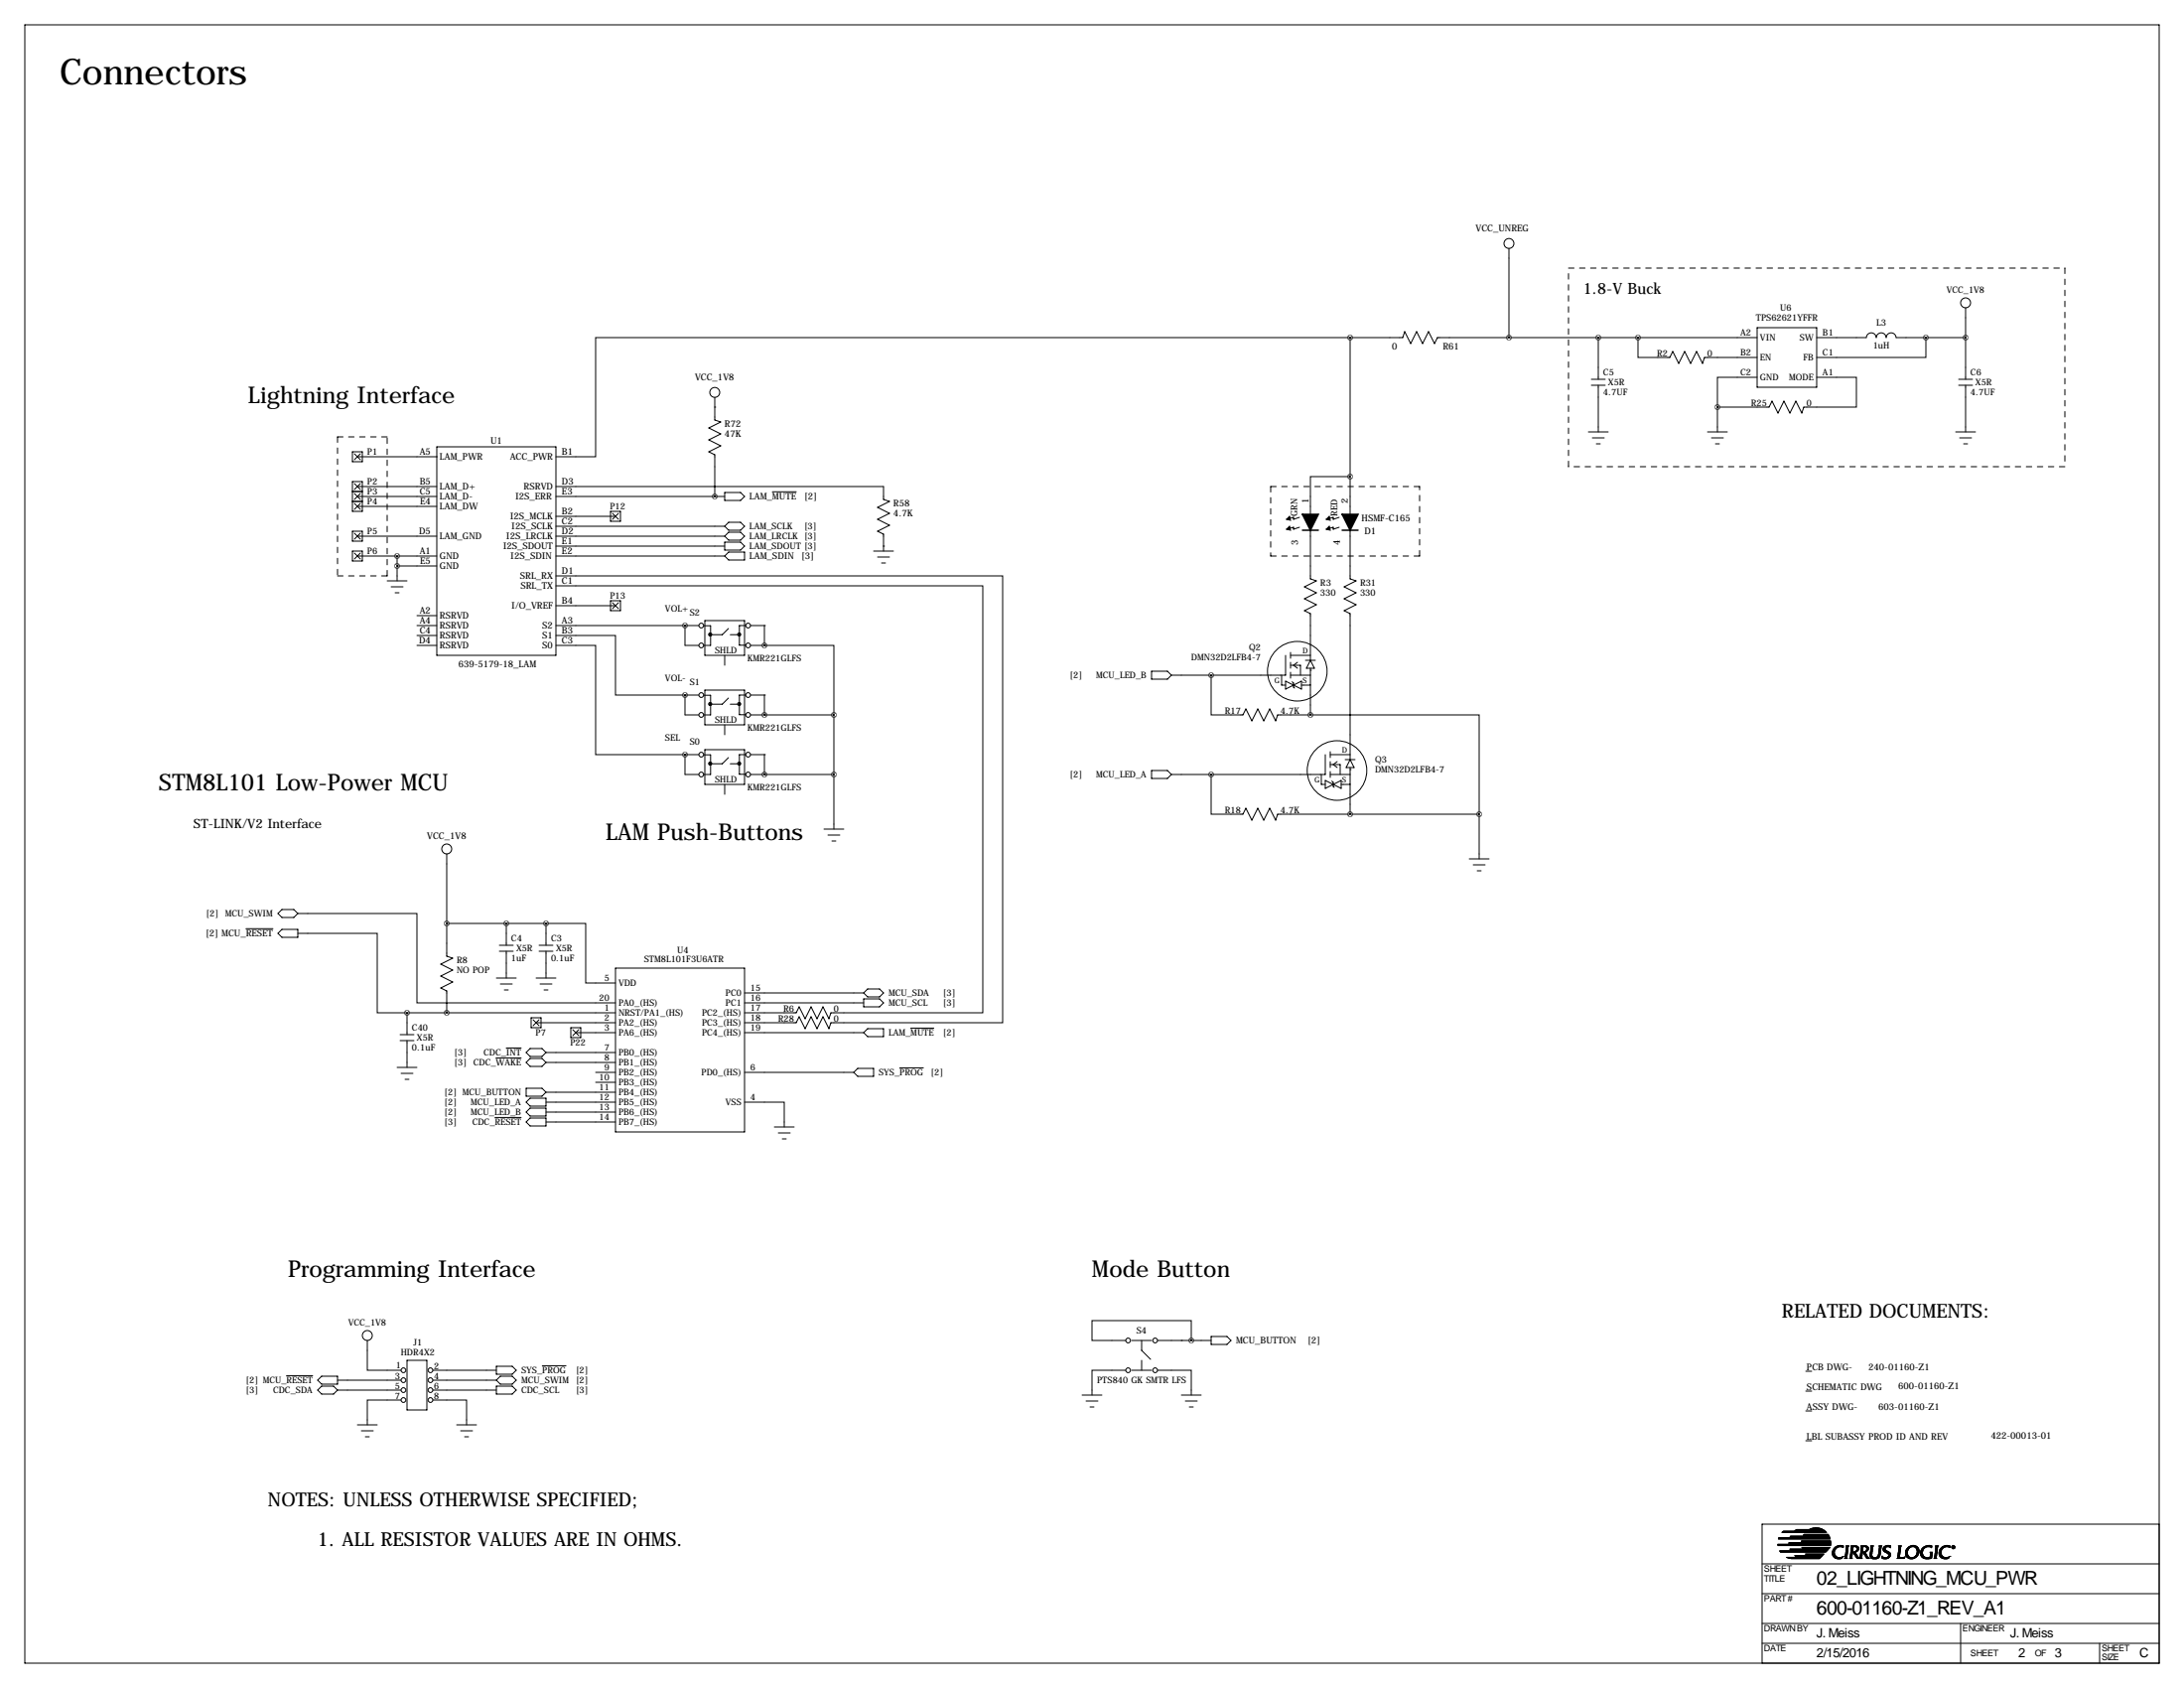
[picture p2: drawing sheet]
<svg xmlns="http://www.w3.org/2000/svg" width="559mm" height="432mm" viewBox="0 0 559 432" stroke-linecap="round" stroke-linejoin="round" font-family="sans-serif">
<g fill="none" stroke="#000" stroke-width=".25">
<path d="M6.3 6.3h546.1v419.1h-546.1zM386.1 63.5v22.9M502.9 78.7v18.3M345.4 86.4h-193v30.4h-10.2M345.4 86.4v45.2M345.4 86.4h13.5l.5-1.6 1.5 3.1 1.6-3.1 1.5 3.1 1.5-3.1 1.5 3.1 .8-1.5h81.8M407.2 97h3.5M407.2 98.6h3.5M408.9 86.4v10.6M408.9 98.6v11.9M419.1 86.4v5h8.1l.8-1.5 1.5 3.1 1.5-3.1 1.6 3.1 1.5-3.1 1.5 3.1 .5-1.6h13.5M449.6 96.5h-10.2v7.6"/>
<path d="M449.6 83.8h15.2v15.3h-15.2zM464.8 86.4l12.7-.1a1.27 1.27 0 0 1 1.3-1.2 1.27 1.27 0 0 1 1.3 1.3 1.27 1.27 0 0 1 1.2-1.3 1.27 1.27 0 0 1 1.3 1.3 1.27 1.27 0 0 1 1.3-1.3 1.27 1.27 0 0 1 1.2 1.3h17.8M464.8 96.5h10.2v7.6h-13.5l-.5 1.6-1.5-3.1-1.5 3.1-1.6-3.1-1.5 3.1-1.5-3.1-.8 1.5h-13.2M492.8 86.4v5h-28M501.1 97h3.6M501.1 98.6h3.6M502.9 98.6v11.9M90.2 115.6h2.5v2.5h-2.5zM90.7 116.1l1.5 1.5M91.4 116.8h20.4M92.2 116.1l-1.5 1.5M111.8 114.3h30.4v53.3h-30.4z"/>
<path d="M182.9 104.1h.1M182.9 101.6v5.8l1.5 .5-3 1.6 3 1.5-3 1.5 3 1.5-3 1.6 1.5 .7v10.7M406.4 110.5h5.1M407.4 112h3.1M408.4 113.5h1M436.9 110.5h5.1M437.9 112h3M438.9 113.5h1M439.4 104.1v6.4M500.4 110.5h5.1M501.4 112h3M502.4 113.5h1"/>
<path d="M90.2 123.2h2.5v7.6h-2.5zM90.2 135.9h2.5v2.5h-2.5zM90.2 125.7h2.5M90.2 128.3h2.5M90.7 123.7l1.5 1.5M90.7 126.2l1.5 1.6M90.7 128.8l1.5 1.5M90.7 136.4l1.5 1.5M91.4 124.5h20.4M91.4 127h20.4M91.4 137.2h20.4M91.4 129.5h20.4"/>
<path d="M92.2 123.7l-1.5 1.5M92.2 126.2l-1.5 1.6M92.2 128.8l-1.5 1.5M92.2 136.4l-1.5 1.5M142.2 124.5h83.9v3.3l1.5 .5-3.1 1.5 3.1 1.5-3.1 1.5 3.1 1.6-3.1 1.5 1.6 .8v4.3M142.2 132.1h15.3M142.2 134.6h43.2M142.2 127h43.2M142.2 137.2h43.2M142.2 139.7h43.2M156.2 130.8h2.5v2.5h-2.5zM156.7 131.3l1.5 1.5"/>
<path d="M158.2 131.3l-1.5 1.5M182.9 127h.1M185.4 126h4.1l1 1-1 1h-4.1zM185.4 138.7h4.1l1 1-1 1h-4.1zM186.4 133.6h3.1l1 1-1 1h-3.1l-1-1zM186.4 136.1h3.1l1 1.1-1 1h-3.1l-1-1zM197.6 125.8h6.1M226.1 139.7h.1M332.5 132.3l-1.5 .5v-.5l-1.8 .5M332.5 134.9l-1.5 .5v-.5l-1.8 .5M335.3 135.6v12.5l1.5 .5-3 1.5 3 1.5-3 1.6 3 1.5-3 1.5 1.5 .8v11.9M342.6 132.3l-1.5 .5v-.5l-1.8 .5"/>
<path d="M342.6 134.9l-1.5 .5v-.5l-1.8 .5M345.4 121.9h-10.1v9.7M345.4 135.6v12.5l1.6 .5-3.1 1.5 3.1 1.5-3.1 1.6 3.1 1.5-3.1 1.5 1.5 .8v37.3M90.2 141h2.5v2.5h-2.5zM90.7 141.5l1.5 1.5M91.4 142.2h20.4M92.2 141.5l-1.5 1.5M99.1 148.6h5M100.1 150.1h3M101.1 151.6h1M101.6 144.8h10.2M101.6 142.2v6.4"/>
<path d="M106.7 157.5h5.1M142.2 147.3h114.3v114.3h-43.9l-.5 1.5-1.5-3-1.6 3-1.5-3-1.5 3-1.5-3-.8 1.5h-13.2M142.2 149.9h109.3v109.2h-38.9l-.5 1.5-1.5-3-1.6 3-1.5-3-1.5 3-1.5-3-.8 1.5h-13.2M142.2 142.2h43.2M142.2 154.9h15.3M156.2 153.7h2.5v2.5h-2.5zM156.7 154.2l1.5 1.5M158.2 154.2l-1.5 1.5M180.3 158.8h10.2v8.8h-10.2zM185.4 142.2l1-1h4.1v2.1h-4.1zM223.5 141h5.1M224.5 142.5h3.1"/>
<path d="M225.6 144h1M106.7 160h5.1M106.7 162.6h5.1M106.7 165.1h5.1M142.2 165.1h10.2v27.9h22.9M142.2 162.6h15.3v15.2h17.8M142.2 160h36.6M175.3 177.8h.1M175.3 160h.1M175.3 177.8v5.1h3.5M175.3 160v5.1h3.5M175.3 177.8h3.5"/>
<path d="M180.1 160.1h1.7v5h-1.7M180.1 177.9h1.7v5h-1.7M180.3 176.5h10.2v8.9h-10.2zM185.4 167.6v2.6M186.4 178.6l-1.6 1.5h-3M186.4 160.8l-1.6 1.6h-3M186.8 162.4h2.3M190.8 160h-1.6v5h1.7M190.8 177.8h-1.6v5h1.7M192 160h3.6M192 165.1h3.6M192 177.8h3.6"/>
<path d="M195.6 177.8h.1M195.6 160h.1M195.6 165.1h.1M195.6 165.1h17.8v17.8M195.6 160v5.1M195.6 177.8v5.1M294.6 171.7h4.1l1 1-1 1h-4.1zM309.9 172.7v10.2h8.1l.8-1.5 1.5 3 1.5-3 1.5 3 1.6-3 1.5 3 .5-1.5h8.4M327.9 172.7v2.6h1M328.9 167.6v5.1h-29.2M328.9 174.2v2.1l4.1-2.1v2.1zM330.2 172.7h5.1"/>
<path d="M330.2 170.2h2.5v2.5M330.2 166.9v1.5M330.2 169.4v1.5M330.2 172v1.5M330.2 167.6h5.1M330.6 174.4l.4 .4v1l.2 .2M332 169.4l-1 .8 1 .7M333 175.3h2.3M334 168.9h2.5M335.3 171.4h.1M335.3 168.9l1 2h-2zM335.3 170.9v12"/>
<path d="M175.3 193h.1M175.3 193v5.1h3.5M175.3 193h3.5M180.1 193.1h1.7v5h-1.7M180.3 191.8h10.2v8.9h-10.2zM185.4 185.4v2.6M186.4 193.8l-1.6 1.6h-3M186.8 195.4h2.3M186.8 180.1h2.3M190.8 193h-1.6v5.1h1.7M192 198.1h21.4M192 193h3.6"/>
<path d="M192 182.9h21.4M195.6 193h.1M195.6 182.9h.1M195.6 198.1h.1M195.6 193v5.1M213.4 182.9v29.2M294.6 197.1h4.1l1 1-1 1h-4.1zM309.9 198.1v10.2h8.1l.8-1.5 1.5 3 1.5-3 1.5 3 1.6-3 1.5 3 .5-1.5h51.6M335.3 182.9h43.2v25.4M338.1 198.1v2.6h1M339.1 193v5.1h-39.4M339.1 199.6v2.1l4.1-2.1v2.1z"/>
<path d="M340.4 198.1h5M340.4 193h5M340.4 195.6h2.5v2.5M340.4 192.3v1.5M340.4 194.8v1.5M340.4 197.4v1.5M340.8 199.8l.3 .4v1l.3 .2M342.1 194.8l-1 .8 1 .7M344.2 194.3h2.5M345.4 196.8h.1M345.4 194.3l1.1 2h-2.1zM345.4 196.3v12"/>
<path d="M114.3 218.4v26.2l1.5 .5-3 1.5 3 1.6-3 1.5 3 1.5-3 1.5 1.5 .8v5.6M185.4 200.7v2.5M210.8 212.1h5.1M211.8 213.6h3.1M212.9 215.1h1M343.2 200.7h2.2M375.9 219.7h5.1M378.5 208.3v11.4M62.9 237.6h6.9M72.1 237.7h4.1v2.1h-4.1l-1-1zM76.2 233.7l-1-1h-3.1l-1 1 1 1h3.1l.9-1h30.6v22.8h50.8M76.2 238.8h20.3v20.3h7.6"/>
<path d="M114.3 236.2h25.4M129.5 236.2v5.6M139.7 236.2h10.2v15.3h7.6M139.7 236.2v5.6M376.9 221.2h3.1M378 222.8h1M104.1 259.1h53.4M104.1 259.1v5.6M127 250.2h5.1M127.8 241.8h3.5M127.8 243.3h3.5M128 251.7h3.1"/>
<path d="M129 253.2h1M129.5 243.3v6.9M137.2 250.2h5M137.9 241.8h3.6M137.9 243.3h3.6M138.2 251.7h3M139.2 253.2h1M139.7 243.3v6.9M157.5 247.6h33v42h-33zM190.5 256.5h30.5M190.5 254h30.5M221 255.5h4l1.1 1-1.1 1.1h-4z"/>
<path d="M222 253h3l1.1 1-1.1 1h-3l-1-1zM101.6 273h5.1M102.4 264.7h3.5M102.4 266.2h3.5M102.6 274.6h3.1M103.6 276.1h1M104.1 266.2v6.8M126.9 270.6h6.4M129.5 268.1h3.8M134.6 278.4h4.1l1 1-1 1h-4.1zM135.9 260.3h2.5v2.6h-2.5zM136.4 260.9l1.5 1.5"/>
<path d="M137.2 261.6h20.3M137.9 260.9l-1.5 1.5M139.7 269.2l-1-1h-3.1l-1 1 1 1.1h3.1l.9-1.1h17.9M139.7 271.8l-1-1h-3.1l-1 1 1 1h3.1l.9-1h17.9M139.7 279.4h17.8M146 262.9h2.6v2.5h-2.6zM146.6 263.4l1.5 1.5M147.3 264.2h10.2M148.1 263.4l-1.5 1.5M152.4 274.3h5.1M152.4 276.9h5.1M190.5 264.2h30.5"/>
<path d="M190.5 274.3h27.9M219.5 273.3h4v2h-4l-1.1-1zM221 264.2l1-1.1h4.1v2.1h-4.1zM230.2 273.2h6.1M233 263h5.9M126.6 285.9h6.7M134.6 287l1-1h4.1v2h-4.1zM135.6 280.9h4.1v2.1h-4.1l-1-1.1zM135.6 283.5h4.1v2h-4.1l-1-1zM139.7 281.9h17.8M139.7 284.5h17.8M139.7 287h17.8"/>
<path d="M190.5 281.9h10.2v6.4M198.1 288.3h5.1M199.1 289.8h3.1M200.2 291.3h1M73.3 351.9h6.7M81.3 353.1l1-1.1h4.1v2.1h-4.1zM86.4 353.1h16.2M86.4 355.6l-1.1-1h-3l-1 1 1 1h3l1-1h16.3M94 342.9v7.6h8.6M102.6 358.1h-8.6v6.4M104.1 348h5.1v12.7h-5.1zM110.7 358.1h8.7v6.4"/>
<path d="M110.7 350.5h16.3M110.7 353.1h16.3M110.7 355.6h16.3M127 349.5h4.1l1 1-1 1h-4.1zM127 353.1l1-1.1h3.1l1 1.1-1 1h-3.1zM127 354.6h4.1l1 1-1 1h-4.1zM138.8 349.4h6M276.9 356.9h5M277.9 358.4h3M278.9 359.9h1M288 342.9h-8.6v-5.1h25.4v5.1M288 350.5h-8.6v6.4"/>
<path d="M289.6 342.9h5M289.6 350.5h5M292.1 342.9v2.5l2.3 2.3M292.1 348v2.5M296.2 350.5h8.6v6.4M296.2 342.9h13.7M302.3 342.9h.1M302.3 356.9h5M303.3 358.4h3M304.3 359.9h1M309.9 341.9h4l1.1 1-1.1 1h-4zM462 350.8h1.5"/>
<path d="M462 355.9h1.5M91.4 364.5h5.1M92.5 366h3M93.5 367.5h1M116.8 364.5h5.1M117.9 366h3M118.9 367.5h1M462 360.9h1.5M462 368.6h1.5M454.9 395.2h13.5M454.9 395.1h13.5M454.9 395h13.5"/>
<path d="M454.9 395.3h13.5M455 393.7h13.3M455 393.6h13.3M455.1 393.5h13.1M455.1 393.4h13.1M455.1 393.3h13.1M455.3 396.7h12.2M455.4 396.8h12M455.4 396.7h12M455.4 396.8h11.9M455.5 397h11.7M455.5 397.1h11.6"/>
<path d="M455.9 392h11.5M455.9 392h11.4M456 391.9h11.3M456 391.9h11.2M456.1 391.8h11.1M456.2 391.7h10.9M456.3 391.7h10.7M457 398.4h8.9M457.3 398.5h8.5M457.4 398.5h8.3M457.6 398.6h8.1M457.7 398.6h7.9"/>
<path d="M457.7 395h10.7M457.7 394.9h10.7M457.7 394.8h10.7M457.7 394.7h10.7M457.7 394.6h10.7M458 396.3h9.8M458 396.2h9.9M458 393.2h10.1M458 393.1h10.1M458.1 396.5h9.5M458.1 396.5h9.6M458.1 396.4h9.6"/>
<path d="M458.1 393h10M458.1 393h9.9M458.1 392.9h9.9M458.3 398.7h7.2M459.1 391.6h7.9M459.2 398h7M459.2 391.6h7.7M459.3 398h6.9M459.3 398.1h6.8M459.3 391.5h7.5M459.4 398.1h6.7M459.4 391.4h7.3"/>
<path d="M459.5 391.4h7.1M459.6 398.2h6.4M459.6 391.3h6.9M459.7 398.3h6.3M459.7 398.3h6.2M460.9 394.5h7.5M460.9 394.4h7.5M460.9 394.3h7.5M460.9 394.2h7.5M461 394.2h7.4M461 395.8h7.3M461.1 396h7"/>
<path d="M461.1 395.9h7.1M461.2 396.2h6.7M461.3 392.9h6.7M461.4 392.8h6.5M461.4 392.7h6.5M461.5 392.7h6.4M461.5 392.6h6.3M461.6 392.5h6.1M461.9 397.5h4.8M462 397.6h4.6M462.1 397.7h4.4M462.2 397.8h4.2"/>
<path d="M463 391.2h3.3M463 391.2h3.2M463.2 391.1h2.9M463.3 391.1h2.7M463.5 391h2.2M463.8 390.9h1.7M464 390.9h1.4M464.3 390.8h.7M466.3 397.9h-7.1M467.6 396.6h-9.5M467.8 396.3l-9.8 .1M468 396.1h-6.9"/>
<path d="M468.8 397.6h.6M468.8 397.5h.6M468.8 397.4h.6M468.8 397.3h.5M468.8 397.2h.5M468.8 397.1h.5M468.8 397h.5M468.9 397.8h.6M468.9 397.7h.6M468.9 397h.4M468.9 396.8h.5M468.9 396.7h.5"/>
<path d="M468.9 398h.7M468.9 397.9h.7M468.9 396.6h.5M469 398h.7M469 396.5h.5M469 398.1l.8 .1M469 398.1h.7M469 396.4h.5M469 396.4h.6M469.1 396.3h.5M469.1 398.2h.8M469.1 396.2h.6"/>
<path d="M469.2 398.3h.9M469.2 398.3h.8M469.2 396.2h.5M469.2 398.4h2.2M469.3 396h.6M469.3 396h.7M469.4 398.5h2M469.4 396.8l-.5 .1M469.4 395.9h.6M469.5 398.6h1.8M469.5 395.8h.8M469.6 395.7h.9"/>
<path d="M469.6 398.6h1.7M469.6 395.7h2M469.7 395.6h1.9M469.8 396.1h-.6M469.9 395.5h1.8M470 398.7h1.1M470.1 395.5h1.6M470.2 398.8h.7M470.2 395.4h1.4M470.2 395.8l-.8 .1M470.4 395.4h1M471.2 398.3h.3"/>
<path d="M471.2 395.7h.4M471.3 398.3h.2M471.4 395.8h.2M471.4 398.2h.2M471.5 398.2h.1M471.5 395.8h.1M471.6 398.1h.1M471.9 398.7h.8M472 398.6h.6M472 398.5h.6M472.1 398.5h.5M472.1 398.4h.4"/>
<path d="M472.1 398.3h.4M472.1 398.2h.4M472.1 398.1h.5M472.1 398h.5M472.2 397.8h.4M472.2 397.7h.4M472.2 397.6h.4M472.2 397.5h.4M472.2 397.4h.5M472.2 397.3h.5M472.2 397.2h.5M472.3 397.1h.4"/>
<path d="M472.3 397h.4M472.3 396.8h.4M472.3 396.7h.4M472.3 395.4h.8M472.3 396.6h.5M472.3 396.5h.5M472.3 396.4h.5M472.3 396.3h.5M472.3 395.5h.7M472.4 396.3h.4M472.4 396.2h.4M472.4 396.1h.4"/>
<path d="M472.4 396h.4M472.4 395.9h.4M472.4 395.6h.5M472.4 395.5h.6M472.4 395.8h.4M472.4 395.8h.5M472.4 395.7h.5M472.6 397.9h-.5M473.2 398.7h.8M473.3 398.6h.6M473.3 398.5h.6M473.4 398.5h.5"/>
<path d="M473.4 398.4h.5M473.4 398.3h.5M473.4 398.2h.5M473.4 398.1h.5M473.5 398h.4M473.5 397.8h.4M473.5 397.7h.4M473.5 397.6h.4M473.5 397.5h.5M473.5 397.4h.5M473.5 397.3h.5M473.5 397.2h.5"/>
<path d="M473.6 397.1h.4M473.6 397h.4M473.6 396.8h.4M473.6 395.4h1.4M473.6 396.7h.4M473.6 396.6h.5M473.6 396.5h.5M473.6 396.4h.5M473.6 395.5h1.5M473.7 396.3h.4M473.7 396.2h.4M473.7 396.1h.4"/>
<path d="M473.7 396h.4M473.7 395.6h1.7M473.7 395.5h1.5M473.7 395.9h.5M473.7 395.8h.5M473.7 395.7h.5M473.9 397.9h-.4M474.2 397h.7M474.2 397.1h.5M474.2 397.1h.6M474.3 397.3h.5M474.3 397.2h.4"/>
<path d="M474.4 397.5h.5M474.4 397.4h.5M474.4 397h.6M474.4 397.6h.6M474.5 397.6l.5 .1M474.5 397.7h.5M474.6 397.8h.5M474.6 397.9h.6M474.7 398h.5M474.7 398.1h.6M474.7 395.7h.7M474.8 398.1h.5"/>
<path d="M474.8 396.8h.4M474.8 398.2h.6M474.8 396.7h.5M474.8 395.7h.7M474.9 398.3h.5M474.9 396.7h.4M474.9 398.4h.7M474.9 398.3h.6M474.9 395.8h.6M475 395.8h.5M475 398.5h.7M475 398.5h.6"/>
<path d="M475 396.5h.5M475 395.9h.6M475.1 398.6h.6M475.1 396.5h.4M475.1 396.4h.4M475.1 396h.5M475.1 398.6l1.4 .1M475.1 396.3h.4M475.1 396.3h.5M475.1 396.2h.5M475.1 396.1h.5M475.2 396.8l-.7 .1"/>
<path d="M475.4 396.6h-.5M475.8 398.6h.6M475.8 398.5h.6M475.9 398.5h.5M475.9 398.4h.5M475.9 398.3h.5M475.9 398.2h.5M475.9 398.1h.5M475.9 398h.5M476 398h.4M476 397.9h.5M476 397.8h.5"/>
<path d="M476 397.7h.5M476 397.6h.5M476 397.5h.5M476 397.4h.5M476 397.3h.5M476 397.2h.5M476.1 397.1h.4M476.1 397.1h.5M476.1 397h.5M476.1 396.8h.5M476.1 395.4h1.4M476.1 396.7h.5"/>
<path d="M476.1 396.6h.5M476.1 396.5h.5M476.1 396.4h.5M476.1 395.5h1.5M476.2 396.3h.5M476.2 396.2h.5M476.2 396.1h.5M476.2 396h.5M476.2 395.6h1.7M476.2 395.5h1.5M476.2 395.9h.5M476.2 395.8h.5"/>
<path d="M476.2 395.7h.5M476.7 397.1h.7M476.7 397h.8M476.7 395.8l-.5 .1M476.8 397.1h.4M476.8 397.3h.5M476.8 397.2h.5M476.9 397.4h.5M476.9 397.3h.4M476.9 397.5h.5M476.9 397h.6M477 397.6h.5"/>
<path d="M477 397.5h.5M477.1 397.7h.4M477.1 397.8h.5M477.2 397.9h.5M477.2 398h.5M477.3 398.1h.5M477.3 398h.4M477.3 395.7h.6M477.3 396.8h.4M477.4 398.2h.5M477.4 396.7h.4M477.4 395.7h.6"/>
<path d="M477.4 398.3h.5M477.5 398.4h.6M477.5 398.3h.5M477.5 395.8h.5M477.5 398.5h.7M477.5 398.5h.6M477.5 396.5h.5M477.6 398.6h.6M477.6 396.5h.4M477.6 396.4h.4M477.6 396h.5M477.6 395.9h.5"/>
<path d="M477.6 398.6l.8 .1M477.6 396.3h.5M477.6 396.2h.5M477.6 396.1h.5M477.7 396.8l-.6 .1M477.9 396.6h-.4M478.5 398.1h.5M478.5 398h.5M478.5 397.9h.4M478.5 397.8h.4M478.5 397.7h.4M478.5 397.6h.4"/>
<path d="M478.5 397.5h.4M478.5 398.3h.7M478.5 398.3h.6M478.5 398.2h.6M478.5 397.4h.5M478.5 397.3h.5M478.5 397.2h.5M478.5 397.1h.5M478.6 398.4h.9M478.6 397.1h.4M478.6 397h.4M478.6 396.8h.4"/>
<path d="M478.6 396.7h.4M478.6 395.4h.8M478.6 398.5h2.1M478.6 396.6h.4M478.6 396.5h.5M478.6 396.4h.5M478.6 396.3h.5M478.6 396.2h.5M478.6 395.5h.7M478.7 398.5h2M478.7 396.2h.4M478.7 396.1h.4"/>
<path d="M478.7 396h.4M478.7 395.9h.4M478.7 395.6h.5M478.7 395.5h.6M478.7 398.6h1.9M478.7 395.8h.4M478.7 395.8h.5M478.7 395.7h.5M478.8 398.6h1.7M479 398.7h1.3M479.2 398.8h.9M480.2 398.3h.6"/>
<path d="M480.3 398.3h.6M480.3 398.2h.6M480.5 398.1h.5M480.5 398h.5M480.5 397.9h.5M480.6 397.8h.4M480.6 397.7h.5M480.6 397.6h.5M480.6 397.5h.5M480.7 397.5h.4M480.7 397.4h.4M480.7 397.3h.4"/>
<path d="M480.7 397.2h.4M480.7 397.1h.4M480.7 397h.5M480.7 396.8h.5M480.7 396.7h.5M480.7 395.4h.8M480.8 396.5h.4M480.8 396.4h.4M480.8 396.3h.4M480.8 395.5h.7M480.8 398.4h-.9M480.8 396.2h.5"/>
<path d="M480.8 396.1h.5M480.8 396h.5M480.8 395.6h.6M480.8 395.5h.6M480.9 395.9h.4M480.9 395.8h.4M480.9 395.7h.4M481 398.1l-.6 .1M481.2 396.6h-.4M481.3 395.8l-.4 .1M481.5 398.1h.1M481.5 398.2h.2"/>
<path d="M481.5 398.1l.1 .1M481.5 398.6h1.6M481.5 398.6h1.7M481.5 398.5h1.8M481.5 398.4h.8M481.5 398.3h.4M481.5 398.3h.3M481.8 398.7h1.1M481.8 396.4h.6M481.8 396.3l.6 .1M481.8 396.3h.5M481.8 396.2h.5"/>
<path d="M481.8 396.6h.9M481.8 396.5h.7M481.8 396.5h.6M481.8 396.1h.5M481.8 396h.5M481.9 396.7h.9M481.9 395.9h.5M481.9 396.7h1M482 398.8h.7M482 396.8h1M482 395.8h.6M482 395.7h.7"/>
<path d="M482 396.8l1.2 .1M482 395.7h1.8M482.1 395.6h1.7M482.1 397h1.1M482.2 397h1.1M482.2 395.5h1.6M482.3 397.1h1.1M482.3 395.5h1.5M482.4 397.1l1.1 .1M482.4 395.4h1.4M482.5 395.8l-.6 .1M482.6 397.2h1"/>
<path d="M482.6 395.4h1M482.7 397.3h.9M482.8 397.3h.9M482.9 398.3h.6M482.9 397.4h.8M483 398.3h.5M483 397.5h.7M483.1 398.2h.5M483.1 397.5h.7M483.2 397.6h.6M483.2 398.1h.5M483.2 398h.5"/>
<path d="M483.2 397.7h.6M483.3 397.8h.5M483.3 395.7h.5M483.5 398.4h-.9M483.5 395.8h.2M483.6 395.8h.1M483.7 395.9h.1M483.8 397.9h-.5M485.4 398.6h1.9M485.5 398.5h1.8M485.5 398.3h.6M485.5 398.3h.5"/>
<path d="M485.5 398.2h.5M485.6 398.1h.4M485.6 398.1h.5M485.6 398h.5M485.6 397.9h.5M485.6 397.8h.5M485.6 397.7h.5M485.6 397.6h.5M485.6 397.5h.5M485.6 397.4h.5M485.7 397.3h.5M485.7 397.2h.5"/>
<path d="M485.7 397.1h.5M485.7 397h.5M485.7 395.4h.9M485.7 396.8h.5M485.7 396.7h.5M485.7 396.6h.5M485.7 396.5h.5M485.8 396.5h.4M485.8 396.4h.5M485.8 396.3h.5M485.8 396.2h.5M485.8 395.5h.6"/>
<path d="M485.8 395.5h.7M485.9 396h.4M485.9 395.9h.4M485.9 395.8h.4M485.9 395.7h.5M486.2 396.8l-.5 .1M486.3 396.1h-.4M486.4 395.6h-.5M487.2 398.3h.2M487.3 398.6l-2 .1M487.3 398.3h.1M487.4 398.4h-1.9"/>
<path d="M487.4 398.2h.1M487.5 397.6h.6M487.5 397.5h.6M487.5 397.5h.5M487.5 397.4h.5M487.5 397.3h.5M487.5 397.2h.5M487.5 397.1h.5M487.5 397h.5M487.6 397.8h.5M487.6 397.7h.5M487.6 397.6h.5"/>
<path d="M487.6 397h.4M487.6 396.8h.5M487.6 396.7h.5M487.6 397.9h.6M487.6 397.8h.6M487.6 396.6h.5M487.7 398h.6M487.7 398h.5M487.7 396.5h.5M487.7 398.1l.7 .1M487.7 398.1h.6M487.7 396.4h.5"/>
<path d="M487.8 396.3h.5M487.8 398.2h.7M487.8 396.2h.5M487.9 398.3h.7M487.9 398.3h.6M487.9 396.2h.5M487.9 398.4h1M488 396h.5M488 396h.6M488.1 398.5h2M488.1 395.9h.5M488.1 398.5h1.9"/>
<path d="M488.2 398.6h1.7M488.2 395.8h.7M488.3 398.6h1.6M488.3 396.3l-.6 .1M488.3 395.7h.8M488.4 395.7h1M488.4 395.6h2.1M488.5 396.1h-.6M488.5 398.7h1.1M488.6 395.5h1.8M488.7 398.8h.7M488.7 395.5h1.6"/>
<path d="M488.8 395.8l-.7 .1M488.8 395.4h1.3M489 395.4h1M489.6 395.7h1M489.7 398.3h.6M489.8 398.3h.6M489.8 395.7h.8M489.9 398.2h.5M489.9 395.8h.8M490 395.8l.7 .1M490.1 398.1h.5M490.1 398h.5"/>
<path d="M490.2 398h.4M490.2 395.9h.6M490.2 396h.6M490.3 398.4h-1M490.3 397.8h.4M490.3 397.8h.5M490.3 396.1h.6M490.3 397.7h.5M490.3 396.2h.6M490.4 397.6h.5M490.4 396.3h.5M490.4 396.2h.5"/>
<path d="M490.4 397.5h.5M490.4 397.4h.5M490.4 396.3h.6M490.5 397.3h.5M490.5 397.2h.5M490.5 396.6h.5M490.5 396.5h.5M490.5 396.4h.5M490.5 398.1l-.6 .1M490.5 397.1h.5M490.5 397h.5M490.5 396.8h.5"/>
<path d="M490.5 396.7h.5M490.7 397.9h-.5M490.9 397.6l-.6 .1M491 397.1l-.5 .1M491.4 397.7h.6M491.4 397.6h.5M491.4 397.5h.5M491.4 397.4h.5M491.4 397.3h.5M491.4 397.2h.5M491.4 397.1h.5M491.4 397h.5"/>
<path d="M491.4 397.9h.7M491.4 397.8h.6M491.4 396.8h.5M491.4 396.7h.5M491.5 398h.7M491.5 396.7h.4M491.5 396.6h.5M491.5 398.1h.7M491.5 396.5h.5M491.6 398.1l.7 .1M491.6 396.4h.5M491.6 398.2h.8"/>
<path d="M491.6 396.3h.6M491.7 398.3h.8M491.7 396.2h.5M491.7 398.3h.9M491.7 396.2h.6M491.8 398.4h1.2M491.8 396h.6M491.9 398.5h2.3M491.9 396h.6M491.9 395.9h.7M492 398.5h2.2M492.1 398.6h2.1"/>
<path d="M492.1 395.8h.8M492.2 396.3l-.6 .1M492.2 398.6h2M492.2 395.7h.8M492.3 395.7h2M492.4 396.1h-.7M492.4 395.6h1.9M492.5 398.7h1.3M492.6 395.5h1.7M492.7 395.5h1.6M492.7 398.8h.8M492.7 395.8l-.7 .1"/>
<path d="M492.8 395.4h1.5M493 395.4h1.2M493.8 397.1h.6M493.8 398.3h.5M493.8 398.2h.5M493.8 398.1h.5M493.8 395.7h.4M493.9 398h.4M493.9 397.9h.4M493.9 397.8h.4M493.9 397.7h.4M493.9 397.2h.5"/>
<path d="M493.9 397.6h.5M493.9 397.5h.5M493.9 397.4h.5M493.9 397.3h.5M494 395.8h.2M494.1 395.8h.1M494.2 395.9h.1M494.3 398.4h-1M494.4 397.6l-.5 .1M494.8 398.7h.8M494.9 398.6h.6M494.9 398.5h.6"/>
<path d="M494.9 398.4h.6M495 398.3h.5M495 398.2h.5M495 398.1h.5M495 398h.5M495 397.9h.5M495 397.8h.5M495 397.7h.5M495.1 397.6h.4M495.1 397.6h.5M495.1 397.5h.5M495.1 397.4h.5"/>
<path d="M495.1 397.3h.5M495.1 397.2h.5M495.1 397.1h.5M495.1 397h.5M495.1 395.4h.9M495.2 396.8h.4M495.2 396.8h.5M495.2 396.7h.5M495.2 396.6h.5M495.2 396.5h.5M495.2 396.4h.5M495.2 396.3h.5"/>
<path d="M495.2 396.2h.5M495.2 396.1h.5M495.2 395.5h.7M495.3 396h.4M495.3 396h.5M495.3 395.9h.5M495.3 395.8h.5M495.3 395.7h.5M495.7 396.3l-.5 .1M495.9 395.6h-.6M496.1 397.6h.6M496.1 397.5h.6"/>
<path d="M496.1 397.4h.6M496.1 397.3h.5M496.1 397.2h.5M496.1 397.1h.5M496.1 397h.5M496.2 397.8h.6M496.2 397.7h.6M496.2 397h.5M496.2 396.8h.5M496.2 396.7h.5M496.2 397.9h.7M496.2 396.6h.5"/>
<path d="M496.3 398h.7M496.3 398h.6M496.3 396.5h.5M496.3 398.1l.8 .1M496.3 398.1h.7M496.3 396.4h.5M496.3 396.4h.6M496.4 396.3h.5M496.4 398.2h.8M496.4 396.2h.6M496.5 398.3h.9M496.5 398.3h.8"/>
<path d="M496.5 396.2h.5M496.6 398.4h2.2M496.6 396h.6M496.7 398.5h2M496.7 395.9h.6M496.8 398.6h1.8M496.8 395.8h.8M496.9 395.7h.9M496.9 398.6h1.7M497 395.7h1.9M497 395.6h2M497.1 396.1h-.6"/>
<path d="M497.2 398.7h1.1M497.2 395.5h1.8M497.3 395.5h1.7M497.4 398.8h.7M497.5 395.8l-.8 .1M497.5 395.4h1.4M497.6 395.4h1.1M498.4 398.3h.4M498.4 395.7h.5M498.6 398.3h.2M498.7 395.8h.2M498.7 398.2h.2"/>
<path d="M498.8 398.2h.1M498.8 395.8h.1M498.9 398.1h.1M499.4 395.8h.1M499.4 395.7h.1M499.4 396h.1M499.4 395.9h.1M499.4 395.5h.1M499.5 396.1h.6M499.5 396h.1M499.5 395.6h-.1M499.5 395.5h.1"/>
<path d="M499.5 395.4h.1M499.6 395.4h.4M499.6 396.2h.3M499.6 396h.1M499.6 395.9h.1M499.6 395.8h.1M499.6 395.8h.3M499.6 395.7h.1M499.6 395.5h.3M499.8 395.8h.1M499.8 395.7h.1M499.9 395.9h.1"/>
<path d="M499.9 396h.1M499.9 395.7h.1M499.9 395.6h.1M499.9 395.6h-.3M499.9 395.4h.1M500 396h.1M500 395.5h.1M500.1 396h.1M500.1 395.6h.1M500.1 395.5h.1M500.1 395.9h.1M500.1 395.8h.1"/>
<path d="M500.1 395.7h.1M552.4 389.9h-101.6v35.5M450.8 415.3h101.6M450.8 407.7h101.6M450.8 400h101.6M501.6 415.3v10.1M450.8 420.4h101.6M537.2 420.4v5"/>
<circle cx="386.1" cy="62.3" r="1.27"/>
<circle cx="502.9" cy="77.5" r="1.27"/>
<circle cx="182.9" cy="100.4" r="1.27"/>
<circle cx="179.4" cy="165.1" r=".61"/>
<circle cx="179.4" cy="177.8" r=".61"/>
<circle cx="179.4" cy="160" r=".61"/>
<circle cx="181.7" cy="162.4" r=".25"/>
<circle cx="181.7" cy="162.3" r=".41"/>
<circle cx="181.8" cy="162.4" r=".15"/>
<circle cx="189.1" cy="162.3" r=".41"/>
<circle cx="189.2" cy="162.3" r=".2"/>
<circle cx="191.4" cy="165.1" r=".61"/>
<circle cx="191.4" cy="177.8" r=".61"/>
<circle cx="191.4" cy="160" r=".61"/>
<circle cx="331.9" cy="171.7" r="7.6"/>
<circle cx="179.4" cy="193" r=".61"/>
<circle cx="179.4" cy="182.9" r=".61"/>
<circle cx="179.4" cy="198.1" r=".61"/>
<circle cx="181.7" cy="180.1" r=".41"/>
<circle cx="181.7" cy="195.3" r=".41"/>
<circle cx="181.7" cy="180.1" r=".25"/>
<circle cx="181.7" cy="195.4" r=".25"/>
<circle cx="181.8" cy="180.1" r=".15"/>
<circle cx="181.8" cy="195.4" r=".15"/>
<circle cx="189.1" cy="180.1" r=".41"/>
<circle cx="189.1" cy="195.3" r=".41"/>
<circle cx="189.2" cy="180.1" r=".2"/>
<circle cx="189.2" cy="195.3" r=".2"/>
<circle cx="191.4" cy="193" r=".61"/>
<circle cx="191.4" cy="182.9" r=".61"/>
<circle cx="191.4" cy="198.1" r=".61"/>
<circle cx="342.1" cy="197.1" r="7.6"/>
<circle cx="114.3" cy="217.2" r="1.27"/>
<circle cx="94" cy="341.6" r="1.27"/>
<circle cx="103.2" cy="350.5" r=".61"/>
<circle cx="103.2" cy="358.1" r=".61"/>
<circle cx="103.2" cy="353.1" r=".61"/>
<circle cx="103.2" cy="355.6" r=".61"/>
<circle cx="110.1" cy="350.5" r=".61"/>
<circle cx="110.1" cy="358.1" r=".61"/>
<circle cx="110.1" cy="353.1" r=".61"/>
<circle cx="110.1" cy="355.6" r=".61"/>
<circle cx="288.6" cy="350.5" r=".61"/>
<circle cx="288.6" cy="342.9" r=".61"/>
<circle cx="295.6" cy="350.5" r=".61"/>
<circle cx="295.6" cy="342.9" r=".61"/>
</g>
<path d="M401.3 68.6h127M528.3 68.6v50.8M86.4 111.8v35.5M99.1 111.8h-12.7M401.3 119.4v-50.8M528.3 119.4h-127M325.1 124.5v17.7M363.2 124.5h-38.1M86.4 147.3h12.7M99.1 147.3v-35.5M325.1 142.2h38.1M363.2 142.2v-17.7" fill="none" stroke="#000" stroke-width=".25" stroke-dasharray="1.4 1.4"/>
<path d="M333.2 131.6h4.1l-2 4zM343.4 131.6h4.1l-2.1 4z" fill="#000" stroke="#000" stroke-width=".38"/>
<path d="M333.2 135.6h4.1M343.4 135.6h4.1" fill="none" stroke="#000" stroke-width=".38"/>
<path d="M329.2 135.4l.7-.8 .3 1zM329.2 132.8l.7-.7 .3 1zM339.3 132.8l.8-.7 .3 1zM339.3 135.4l.8-.8 .3 1z" fill="#000" stroke="#000" stroke-width=".25"/>
<path d="M309.8 172.7a.05 .05 0 0 0 .1 0 .05 .05 0 0 0-.1 0zM309.8 198.1a.05 .05 0 0 0 .1 0 .05 .05 0 0 0-.1 0zM345.4 208.3a.05 .05 0 0 0 .1 0 .05 .05 0 0 0-.1 0zM378.4 208.3a.05 .05 0 0 0 .1 0 .05 .05 0 0 0-.1 0zM335.2 182.9a.05 .05 0 0 0 .1 0 .05 .05 0 0 0-.1 0zM439.4 104.1a.05 .05 0 0 0 .1 0 .05 .05 0 0 0-.1 0zM492.7 86.4a.05 .05 0 0 0 .1 0 .05 .05 0 0 0-.1 0zM502.9 86.4a.05 .05 0 0 0 .1 0 .05 .05 0 0 0-.1 0zM408.9 86.4a.05 .05 0 0 0 .1 0 .05 .05 0 0 0-.1 0zM182.8 127a.05 .05 0 0 0 .1 0 .05 .05 0 0 0-.1 0zM129.5 236.2a.05 .05 0 0 0 .1 0 .05 .05 0 0 0-.1 0zM104.1 259.1a.05 .05 0 0 0 .1 0 .05 .05 0 0 0-.1 0zM345.4 121.9a.05 .05 0 0 0 .1 0 .05 .05 0 0 0-.1 0zM345.4 86.4a.05 .05 0 0 0 .1 0 .05 .05 0 0 0-.1 0zM386 86.4a.05 .05 0 0 0 .1 0 .05 .05 0 0 0-.1 0zM213.3 182.9a.05 .05 0 0 0 .1 0 .05 .05 0 0 0-.1 0zM213.3 198.1a.05 .05 0 0 0 .1 0 .05 .05 0 0 0-.1 0zM195.5 165.1a.05 .05 0 0 0 .1 0 .05 .05 0 0 0-.1 0zM195.5 182.9a.05 .05 0 0 0 .1 0 .05 .05 0 0 0-.1 0zM195.5 198.1a.05 .05 0 0 0 .1 0 .05 .05 0 0 0-.1 0zM175.2 193a.05 .05 0 0 0 .1 0 .05 .05 0 0 0-.1 0zM175.2 177.8a.05 .05 0 0 0 .1 0 .05 .05 0 0 0-.1 0zM175.2 160a.05 .05 0 0 0 .1 0 .05 .05 0 0 0-.1 0z" fill="#000" stroke="#000" stroke-width="1.3"/>
<text font-size="9.2" x="15.2" y="21.7">Connectors</text>
<g font-size="5.9">
<text x="63.5" y="103.2">Lightning Interface</text>
<text x="40.6" y="202.3">STM8L101 Low-Power MCU</text>
<text x="154.9" y="215">LAM Push-Buttons</text>
<text x="73.7" y="326.7">Programming Interface</text>
<text x="279.4" y="326.7">Mode Button</text>
</g>
<g font-size="4.9">
<text x="455.9" y="337">RELATED DOCUMENTS:</text>
<text x="68.6" y="385.3">NOTES: UNLESS OTHERWISE SPECIFIED;</text>
<text x="81.3" y="395.4">1. ALL RESISTOR VALUES ARE IN OHMS.</text>
<text x="464.8" y="405.5">02_LIGHTNING_MCU_PWR</text>
<text x="464.8" y="413.1">600-01160-Z1_REV_A1</text>
</g>
<text font-size="4" x="405.1" y="75.2">1.8-V Buck</text>
<g font-size="3.3">
<text x="49.5" y="211.9">ST-LINK/V2 Interface</text>
<text x="464.8" y="418.9">J. Meiss</text>
<text x="514.3" y="418.9">J. Meiss</text>
<text x="464.8" y="424">2/15/2016</text>
<text x="516.5" y="424">2</text>
<text x="525.8" y="424">3</text>
<text x="547.4" y="424">C</text>
</g>
<g font-size="2.4">
<text x="377.6" y="59.3">VCC_UNREG</text>
<text x="356.2" y="89.3">0</text>
<text x="369.2" y="89.3">R61</text>
<text x="177.8" y="97.4">VCC_1V8</text>
<text x="125.5" y="113.5">U1</text>
<text x="185.4" y="109.2">R72</text>
<text x="185.4" y="111.8">47K</text>
<text x="107.4" y="116.3">A5</text>
<text x="112.5" y="117.7">LAM_PWR</text>
<text x="130.5" y="117.7">ACC_PWR</text>
<text x="143.8" y="116.3">B1</text>
<text x="107.4" y="124">B5</text>
<text x="112.5" y="125.3">LAM_D+</text>
<text x="134" y="125.3">RSRVD</text>
<text x="143.8" y="124">D3</text>
<text x="107.4" y="126.5">C5</text>
<text x="107.5" y="129">E4</text>
<text x="112.5" y="127.8">LAM_D-</text>
<text x="112.5" y="130.4">LAM_DW</text>
<text x="131.9" y="127.8">I2S_ERR</text>
<text x="143.8" y="131.6">B2</text>
<text x="143.8" y="126.5">E3</text>
<text x="191.8" y="127.8">LAM_MUTE</text>
<text x="205.7" y="127.8">[2]</text>
<text x="228.6" y="129.5">R58</text>
<text x="334.8" y="128.8" transform="rotate(-90 334.8 128.8)">1</text>
<text x="344.9" y="128.8" transform="rotate(-90 344.9 128.8)">2</text>
<text x="107.2" y="136.7">D5</text>
<text x="112.5" y="138">LAM_GND</text>
<text x="129.5" y="138">I2S_LRCLK</text>
<text x="130.5" y="132.9">I2S_MCLK</text>
<text x="130.9" y="135.5">I2S_SCLK</text>
<text x="143.8" y="134.1">C2</text>
<text x="143.8" y="136.7">D2</text>
<text x="228.6" y="132.1">4.7K</text>
<text x="348.4" y="133.3">HSMF-C165</text>
<text x="349.1" y="136.6">D1</text>
<text x="107.4" y="141.7">A1</text>
<text x="112.5" y="143.1">GND</text>
<text x="128.7" y="140.5">I2S_SDOUT</text>
<text x="130.6" y="143.1">I2S_SDIN</text>
<text x="143.8" y="139.2">E1</text>
<text x="143.8" y="141.7">E2</text>
<text x="191.8" y="143.1">LAM_SDIN</text>
<text x="205" y="143.1">[3]</text>
<text x="332.1" y="139.5" transform="rotate(-90 332.1 139.5)">3</text>
<text x="342.9" y="139.4" transform="rotate(-90 342.9 139.4)">4</text>
<text x="107.5" y="144.3">E5</text>
<text x="112.5" y="145.6">GND</text>
<text x="133.1" y="148.2">SRL_RX</text>
<text x="143.8" y="149.4">C1</text>
<text x="143.8" y="146.8">D1</text>
<text x="130.9" y="155.8">I/O_VREF</text>
<text x="133.2" y="150.7">SRL_TX</text>
<text x="143.8" y="154.4">B4</text>
<text x="107.4" y="157">A2</text>
<text x="107.4" y="159.5">A4</text>
<text x="112.5" y="158.3">RSRVD</text>
<text x="112.5" y="160.9">RSRVD</text>
<text x="138.8" y="160.9">S2</text>
<text x="143.8" y="159.5">A3</text>
<text x="107.2" y="164.6">D4</text>
<text x="107.4" y="162.1">C4</text>
<text x="112.5" y="163.4">RSRVD</text>
<text x="112.5" y="165.9">RSRVD</text>
<text x="138.8" y="163.4">S1</text>
<text x="138.8" y="165.9">S0</text>
<text x="143.8" y="162.1">B3</text>
<text x="143.8" y="164.6">C3</text>
<text x="117.3" y="170.6">639-5179-18_LAM</text>
<text x="109.3" y="214.6">VCC_1V8</text>
<text x="52.6" y="239.6">[2] MCU_RESET</text>
<text x="316.2" y="343.7">MCU_BUTTON</text>
<text x="334.6" y="343.7">[2]</text>
<text x="462.3" y="350.5">PCB DWG-</text>
<text x="478.1" y="350.4">240-01160-Z1</text>
<text x="462.3" y="355.6">SCHEMATIC DWG</text>
<text x="485.7" y="355.2">600-01160-Z1</text>
<text x="462.3" y="360.7">ASSY DWG-</text>
<text x="480.6" y="360.6">603-01160-Z1</text>
<text x="462.3" y="368.3">LBL SUBASSY PROD ID AND REV</text>
<text x="509.4" y="367.9">422-00013-01</text>
</g>
<g font-size="2.3">
<text x="498" y="74.9">VCC_1V8</text>
<text x="449.3" y="82.1">TPS62621YFFR</text>
<text x="455.5" y="79.5">U6</text>
<text x="480.1" y="83.3">L3</text>
<text x="445.3" y="85.9">A2</text>
<text x="450.3" y="87.2">VIN</text>
<text x="460.5" y="87.2">SW</text>
<text x="466.3" y="85.9">B1</text>
<text x="479.2" y="89.2">1uH</text>
<text x="424" y="91.2">R2</text>
<text x="436.9" y="91.2">0</text>
<text x="445.3" y="90.9">B2</text>
<text x="450.3" y="92.2">EN</text>
<text x="461.4" y="92.2">FB</text>
<text x="466.3" y="90.9">C1</text>
<text x="410.2" y="96.1">C5</text>
<text x="410.2" y="101.1">4.7UF</text>
<text x="411.5" y="98.6">X5R</text>
<text x="445.3" y="96">C2</text>
<text x="450.3" y="97.3">GND</text>
<text x="457.7" y="97.3">MODE</text>
<text x="466.3" y="96">A1</text>
<text x="504.2" y="96.1">C6</text>
<text x="504.2" y="101.1">4.7UF</text>
<text x="505.5" y="98.6">X5R</text>
<text x="448" y="103.9">R25</text>
<text x="462.3" y="103.9">0</text>
<text x="94" y="116.3">P1</text>
<text x="94" y="124">P2</text>
<text x="94" y="126.5">P3</text>
<text x="94" y="129">P4</text>
<text x="156.1" y="130.3">P12</text>
<text x="94" y="136.7">P5</text>
<text x="191.8" y="135.4">LAM_SCLK</text>
<text x="191.8" y="138">LAM_LRCLK [3]</text>
<text x="205.7" y="135.4">[3]</text>
<text x="332" y="132.1" transform="rotate(-90 332 132.1)">GRN</text>
<text x="342.1" y="132.1" transform="rotate(-90 342.1 132.1)">RED</text>
<text x="94" y="141.7">P6</text>
<text x="191.8" y="140.5">LAM_SDOUT [3]</text>
<text x="337.8" y="149.9">R3</text>
<text x="348" y="149.9">R31</text>
<text x="156.1" y="153.2">P13</text>
<text x="337.8" y="152.4">330</text>
<text x="348" y="152.4">330</text>
<text x="170.2" y="156.6">VOL+</text>
<text x="176.5" y="157.5">S2</text>
<text x="182.9" y="167.1">SHLD</text>
<text x="319.5" y="166.4">Q2</text>
<text x="191.2" y="169.3">KMR221GLFS</text>
<text x="273.7" y="173.5">[2]</text>
<text x="280.5" y="173.5">MCU_LED_B</text>
<text x="304.8" y="168.9">DMN32D2LFB4-7</text>
<text x="170.2" y="174.3">VOL-</text>
<text x="176.5" y="175.3">S1</text>
<text x="182.9" y="184.9">SHLD</text>
<text x="313.4" y="182.6">R17</text>
<text x="327.7" y="182.6">4.7K</text>
<text x="170.2" y="189.6">SEL</text>
<text x="176.5" y="190.5">S0</text>
<text x="191.2" y="187">KMR221GLFS</text>
<text x="351.8" y="195.1">Q3</text>
<text x="351.8" y="197.7">DMN32D2LFB4-7</text>
<text x="182.9" y="200.2">SHLD</text>
<text x="191.2" y="202.3">KMR221GLFS</text>
<text x="273.7" y="198.9">[2]</text>
<text x="280.5" y="198.9">MCU_LED_A</text>
<text x="313.4" y="208">R18</text>
<text x="327.7" y="208">4.7K</text>
<text x="52.7" y="234.5">[2]</text>
<text x="57.6" y="234.5">MCU_SWIM</text>
<text x="130.8" y="240.8">C4</text>
<text x="130.8" y="245.9">1uF</text>
<text x="132.1" y="243.4">X5R</text>
<text x="141" y="240.8">C3</text>
<text x="141" y="245.9">0.1uF</text>
<text x="142.2" y="243.4">X5R</text>
<text x="173.3" y="243.8">U4</text>
<text x="116.8" y="246.4">R8</text>
<text x="116.8" y="248.9">NO POP</text>
<text x="154.6" y="251">5</text>
<text x="164.8" y="246.2">STM8L101F3U6ATR</text>
<text x="153.3" y="256">20</text>
<text x="158.2" y="257.3">PA0_(HS)</text>
<text x="158.2" y="252.3">VDD</text>
<text x="185.7" y="254.8">PC0</text>
<text x="185.7" y="257.3">PC1</text>
<text x="192" y="253.5">15</text>
<text x="192" y="256">16</text>
<text x="227.3" y="254.8">MCU_SDA</text>
<text x="227.3" y="257.3">MCU_SCL</text>
<text x="241.3" y="254.8">[3]</text>
<text x="241.3" y="257.3">[3]</text>
<text x="105.4" y="263.7">C40</text>
<text x="154.6" y="258.6">1</text>
<text x="154.6" y="261.1">2</text>
<text x="154.6" y="263.7">3</text>
<text x="158.2" y="259.9">NRST/PA1_(HS)</text>
<text x="158.2" y="262.4">PA2_(HS)</text>
<text x="179.6" y="259.9">PC2_(HS)</text>
<text x="179.6" y="262.4">PC3_(HS)</text>
<text x="192" y="258.6">17</text>
<text x="192" y="261.1">18</text>
<text x="192" y="263.7">19</text>
<text x="199.1" y="261.4">R28</text>
<text x="200.4" y="258.8">R6</text>
<text x="213.4" y="261.4">0</text>
<text x="213.4" y="258.8">0</text>
<text x="105.4" y="268.8">0.1uF</text>
<text x="106.7" y="266.2">X5R</text>
<text x="137.1" y="265">P7</text>
<text x="145.9" y="267.5">P22</text>
<text x="154.6" y="268.7">7</text>
<text x="158.2" y="265">PA6_(HS)</text>
<text x="179.6" y="265">PC4_(HS)</text>
<text x="227.3" y="265">LAM_MUTE</text>
<text x="241.3" y="265">[2]</text>
<text x="116.2" y="270">[3]</text>
<text x="116.2" y="272.6">[3]</text>
<text x="121.1" y="272.6">CDC_WAKE</text>
<text x="123.7" y="270">CDC_INT</text>
<text x="154.6" y="271.3">8</text>
<text x="154.6" y="273.8">9</text>
<text x="158.2" y="270">PB0_(HS)</text>
<text x="158.2" y="272.6">PB1_(HS)</text>
<text x="158.2" y="275.1">PB2_(HS)</text>
<text x="179.5" y="275.1">PD0_(HS)</text>
<text x="192" y="273.8">6</text>
<text x="224.8" y="275.1">SYS_PROG</text>
<text x="238.1" y="275.1">[2]</text>
<text x="113.7" y="280.2">[2] MCU_BUTTON</text>
<text x="153.3" y="276.4">10</text>
<text x="153.3" y="278.9">11</text>
<text x="153.3" y="281.4">12</text>
<text x="158.2" y="277.7">PB3_(HS)</text>
<text x="158.2" y="280.2">PB4_(HS)</text>
<text x="192" y="281.4">4</text>
<text x="113.7" y="282.7">[2]</text>
<text x="113.7" y="285.3">[2]</text>
<text x="113.7" y="287.8">[3]</text>
<text x="120.4" y="282.7">MCU_LED_A</text>
<text x="120.4" y="285.3">MCU_LED_B</text>
<text x="120.8" y="287.8">CDC_RESET</text>
<text x="153.3" y="284">13</text>
<text x="153.3" y="286.5">14</text>
<text x="158.2" y="282.7">PB5_(HS)</text>
<text x="158.2" y="285.3">PB6_(HS)</text>
<text x="158.2" y="287.8">PB7_(HS)</text>
<text x="185.7" y="282.7">VSS</text>
<text x="89.1" y="339.1">VCC_1V8</text>
<text x="290.8" y="341.2">S4</text>
<text x="102.5" y="346.7">HDR4X2</text>
<text x="105.8" y="344.2">J1</text>
<text x="62.9" y="353.9">[2] MCU_RESET</text>
<text x="101" y="352.7">3</text>
<text x="101.3" y="350">1</text>
<text x="111" y="350.2">2</text>
<text x="111" y="352.7">4</text>
<text x="133.3" y="351.3">SYS_PROG</text>
<text x="133.3" y="353.9">MCU_SWIM [2]</text>
<text x="147.3" y="351.3">[2]</text>
<text x="280.7" y="353.9">PTS840 GK SMTR LFS</text>
<text x="62.9" y="356.4">[3]</text>
<text x="69.9" y="356.4">CDC_SDA</text>
<text x="101" y="355.2">5</text>
<text x="101" y="357.8">7</text>
<text x="111" y="355.2">6</text>
<text x="111" y="357.8">8</text>
<text x="133.3" y="356.4">CDC_SCL</text>
<text x="147.3" y="356.4">[3]</text>
<text x="451.4" y="404.6">TITLE</text>
<text x="451.4" y="402.1">SHEET</text>
<text x="451.4" y="409.7">PART #</text>
<text x="451.4" y="417.3">DRAWN BY</text>
<text x="502.2" y="417.3">ENGINEER</text>
<text x="451.4" y="422.4">DATE</text>
<text x="504.2" y="423.7">SHEET</text>
<text x="520.7" y="423.7">OF</text>
<text x="537.7" y="424.7">SIZE</text>
<text x="537.7" y="422.4">SHEET</text>
</g>
<g font-size="2">
<text x="333.2" y="167.1">D</text>
<text x="326.1" y="174.8">G</text>
<text x="333.2" y="174.8">S</text>
<text x="343.4" y="192.5">D</text>
<text x="336.3" y="200.2">G</text>
<text x="343.4" y="200.2">S</text>
</g>
</svg>
